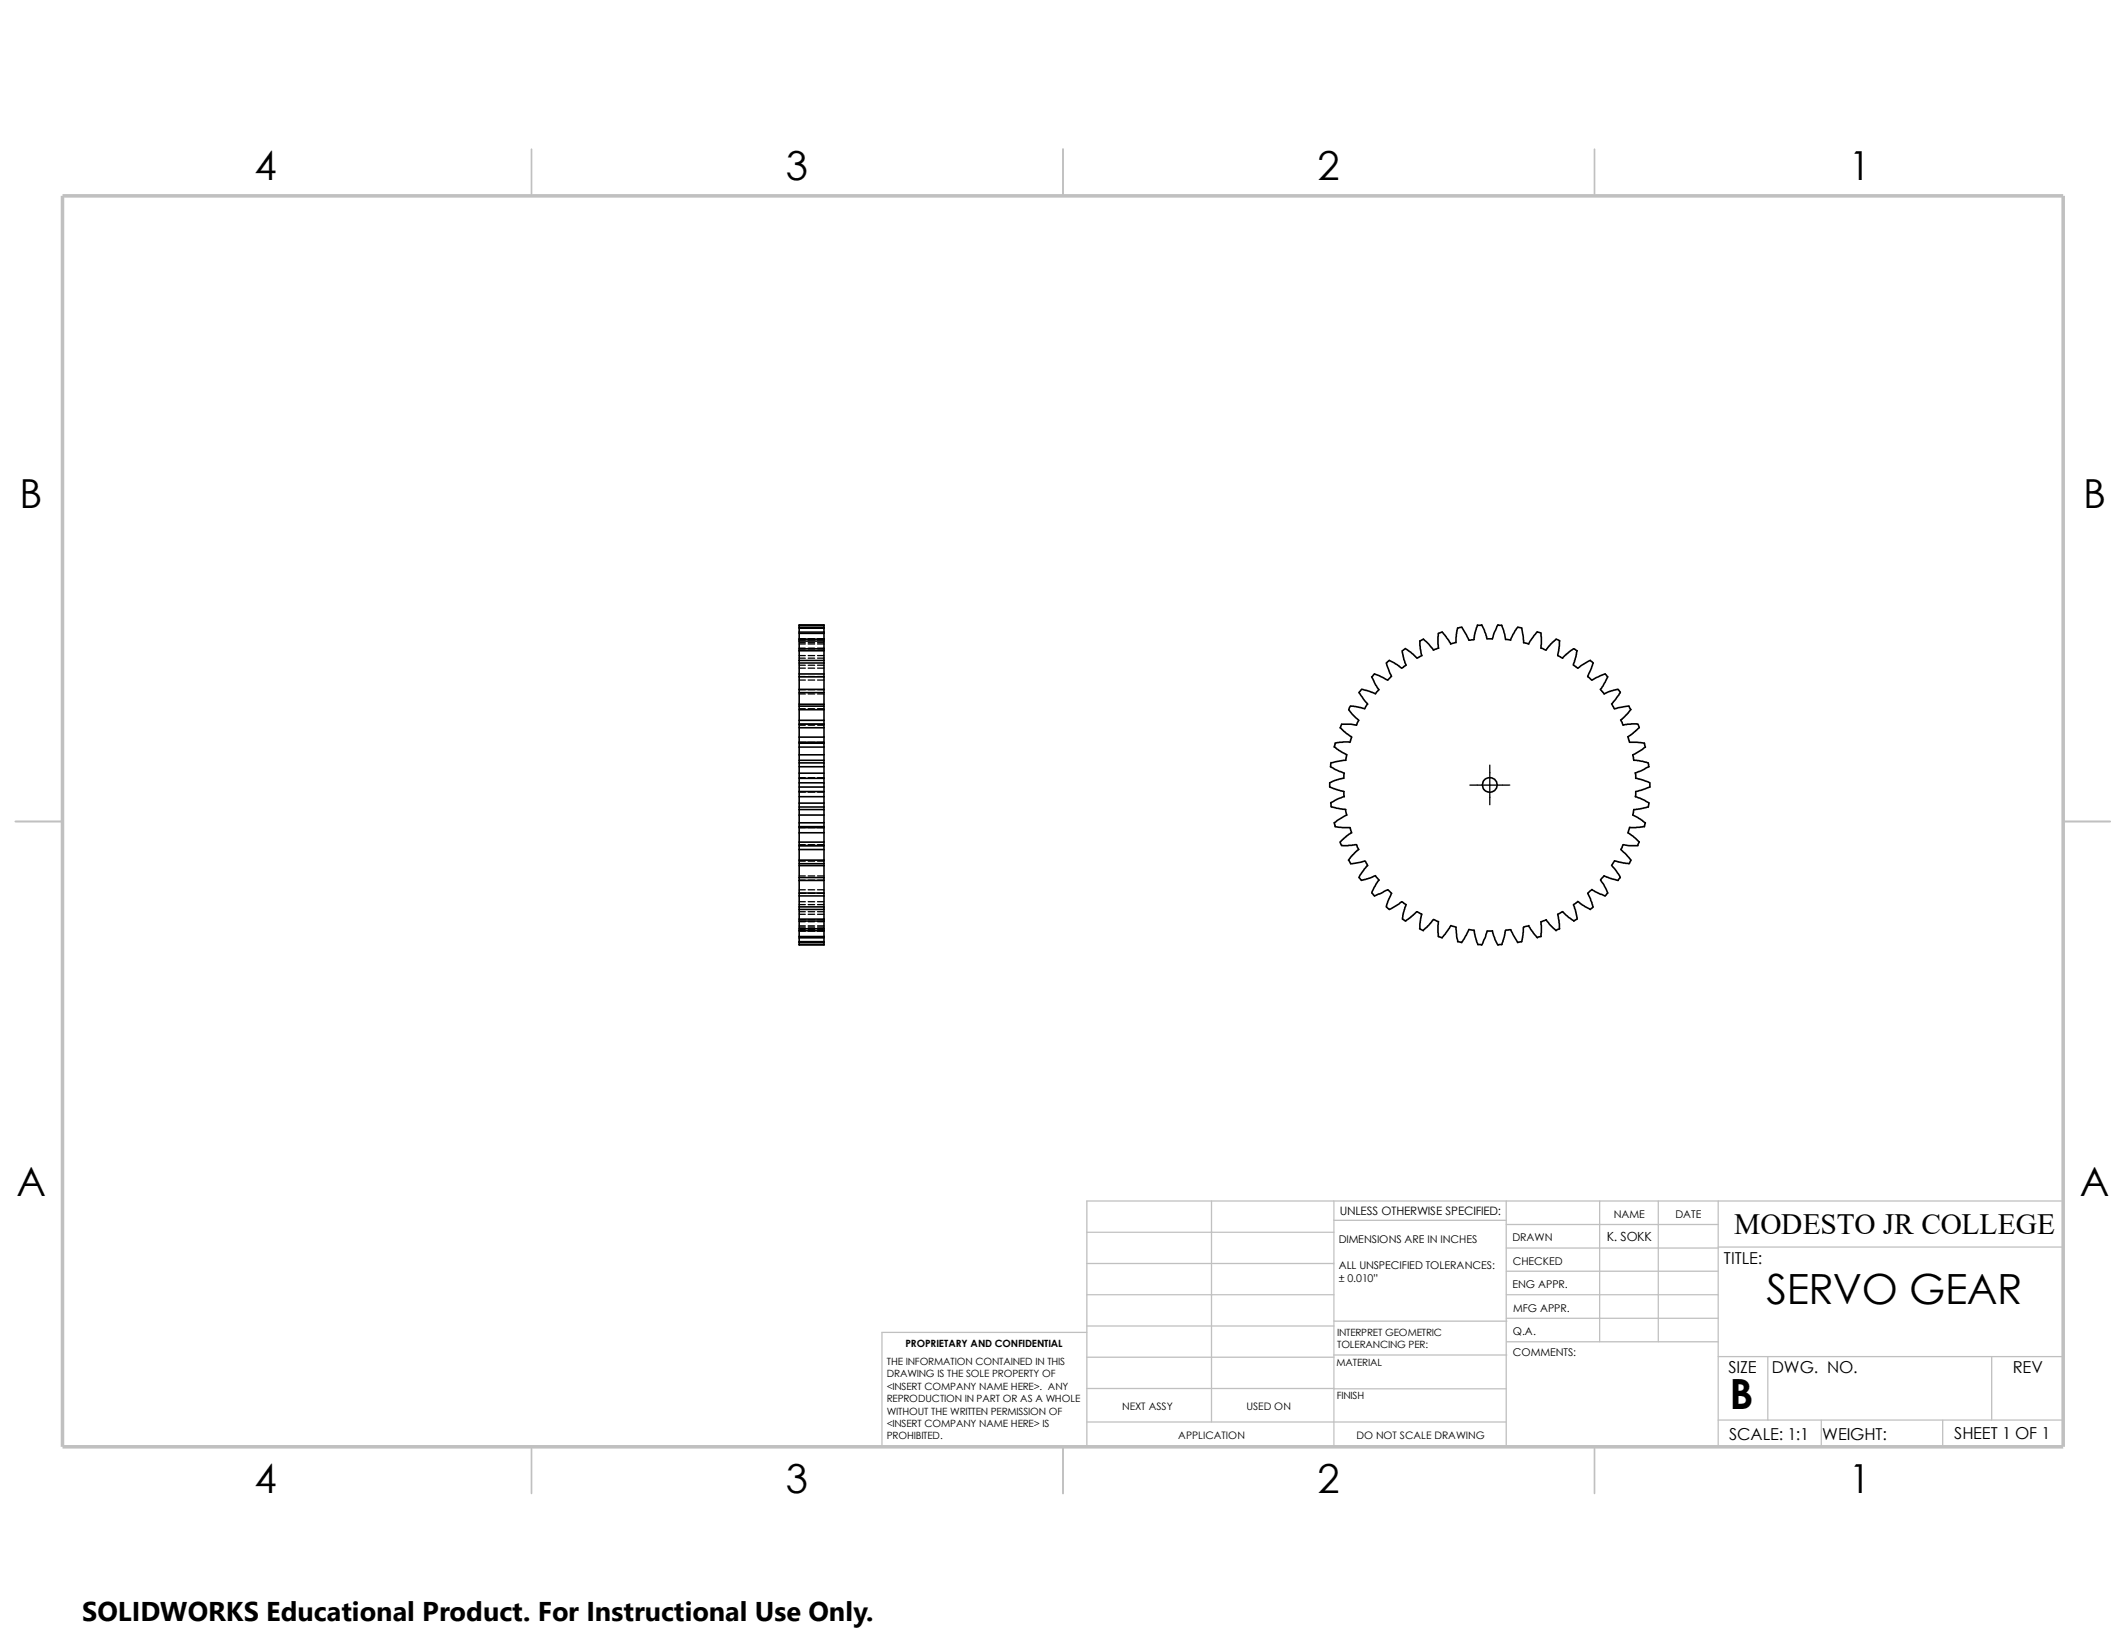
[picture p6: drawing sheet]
<svg xmlns="http://www.w3.org/2000/svg" width="279mm" height="216mm" viewBox="0 0 279 216" stroke-linecap="round" stroke-linejoin="round" font-family="sans-serif">
<g fill="none" stroke="#c0c0c0" stroke-width=".17">
<path d="M159.2 157.8v29.1M175.3 157.8v32.3M198 157.8v32.3M210.2 157.8v18.5M217.9 157.8v18.5M225.8 157.8v32.3M271.1 157.8h-128.3v32.3M142.8 178.4h32.5M142.8 174.2h32.5M142.8 170.1h32.5M142.8 166h32.5M142.8 161.9h32.5"/>
<path d="M142.8 175.1h-26.9v15M175.3 178.1h22.7M175.3 160.4h22.7M175.3 173.6h22.7M198 160.9h27.8M198 170.1h27.8M198 173.2h27.8M198 164h27.8M198 167h27.8M198 176.3h27.8M225.8 163.9h45.3M225.8 178.3h45.3"/>
<path d="M232.3 178.3v8.3M261.7 178.3v8.3M142.8 186.9h55.2M142.8 182.5h32.5M175.3 182.5h22.7M225.8 186.6h45.3M239.4 186.6v3.5M255.3 186.6v3.5"/>
</g>
<path d="M69.8 19.6v6.1M139.7 19.6v6.1M209.5 19.6v6.1M2 107.9h6.2M271.1 107.9h6.2M69.8 190.1v6.2M139.7 190.1v6.2M209.5 190.1v6.2" fill="none" stroke="#c0c0c0" stroke-width=".21"/>
<path d="M8.2 25.7h262.9v164.4h-262.9z" fill="none" stroke="#c0c0c0" stroke-width=".47"/>
<g fill="none" stroke="#000" stroke-width=".21">
<path d="M105 95.2h.1M105 92.5v.3M105 85.5v1.3M105 84.2v1.1M105 83.2v.8M105 82.5v.6M105 82.2v.2M105 97.5h3.3M105 95.2h3.3M105 99.9h3.3M105 99.2h3.3M105 98.2h3.3"/>
<path d="M105 97.7h3.3M105 95.6h3.3M105 96.9h3.3M105 92.8h3.3M105 93.3h3.3M105 94.7h3.3M105 90.6h3.3M105 91h3.3M105 92.5h3.3M105 88.9h3.3M105 88.6h3.3M105 86.8h3.3"/>
<path d="M105 87.1h3.3M105 85.5h3.3M105 85.3h3.3M105 84.2h3.3M105 84h3.3M105 83.2h3.3M105 83.1h3.3M105 82.5h3.3M105 82.4h3.3M105 82.2h3.3M105 99.9v.3M105 98.2v1"/>
<path d="M105 97.7v.5M105 97.5v.2M105 95.2v.4M105 95.6v1.3M105 99.2v.7M105 92.8v.5M105 93.3v1.4M105 96.9v.6M105 94.7v.5M105 90.6v.4M105 91v1.5M105 88.9v1.7"/>
<path d="M105 88.6v.3M105 86.8v.3M105 87.1v1.5M105 85.3v.2M105 84v.2M105 83.1v.1M105 82.4v.1M108.3 99.9v.3M108.3 98.2v1M108.3 97.7v.5M108.3 97.5v.2M108.3 95.2v.4"/>
<path d="M108.3 95.6v1.3M108.3 99.2v.7M108.3 92.8v.5M108.3 93.3v1.4M108.3 96.9v.6M108.3 94.7v.5M108.3 90.6v.4M108.3 91v1.5M108.3 88.9v1.7M108.3 88.6v.3M108.3 86.8v.3M108.3 87.1v1.5"/>
<path d="M108.3 85.3v.2M108.3 84v.2M108.3 83.1v.1M108.3 82.4v.1M108.3 95.2h.1M108.3 92.5v.3M108.3 85.5v1.3M108.3 84.2v1.1M108.3 83.2v.8M108.3 82.5v.6M108.3 82.2v.2M175.3 98.1l.6 .5 1.1 .6v.2l-.1 .5-1.9 .3"/>
<path d="M176.1 95.6l1.5 1.3-.2 .6M177.4 97.5h-.9l-.6 .1a.35 .35 0 0 0-.5 .3l-.1 .3M179.3 93.1l-1.3-.3a.43 .43 0 0 0-.6 .1 .43 .43 0 0 0 0 .5l1.2 1.3-.3 .6-.8-.1h-1.2l-.2 .4M179.7 92.5l-.3 .6M180.3 88.9l.5 1.1 .4 .6M180.8 91.1l-1.3-.4a.51 .51 0 0 0-.7 0l-.2 .3 1.1 1.5M181.2 90.6l-.4 .6M182.8 88.9l-.4 .5-1.8-.8-.3 .3M184.2 87.8l-1.2-.8a.42 .42 0 0 0-.6 0l-.2 .1v.2l.7 1.6M184.3 85.5l.2 1.2 .3 .7-.6 .4M184.7 85.2l-.4 .3M184.7 85.3l.7 .4 .8 .7"/>
<path d="M186.6 84.2v.7l.2 1a.34 .34 0 0 1-.3 .5l-.3 .1M189 83.2v1.5l.1 .5-.7 .2-.6-.7-.7-.7-.5 .2M189.1 83.2l.4-.1 .9 1 .2 .5M191.3 84.4l-.6 .2M191.6 82.5l-.3 1.2v.8M194.2 82.1l-.4 1.2-.1 .7-.2 .1a.5 .5 0 0 1-.7-.4l-.7-1.3-.5 .1M194.2 82.2h.2a.33 .33 0 0 1 .5 .3l.5 1.4M195.5 83.9h.6l.6-1.6 .2-.2 .1 .1a.43 .43 0 0 1 .5 .4l.4 1.4 .6 .1M200 82.5l.2 2 .7 .1M200 82.5h-.1a.55 .55 0 0 0-.8 .3l-.6 1.3M202 83l-.9 1.2-.2 .4M202.1 83.1l.4 .1"/>
<path d="M202.5 83.2v2l.7 .2M205 84.2l-.5-.2-.7 .6-.6 .8M205 84.2l-.2 1.6a.45 .45 0 0 0 .4 .6l.2 .1 1-.9a.47 .47 0 0 1 .6-.3 .34 .34 0 0 1 .2 .6l-.4 1.5M206.8 87.4l.5 .4 1.3-.8a.45 .45 0 0 1 .7 0l.1 .1-.1 .3-.6 1.3a.37 .37 0 0 0 .3 .5l.2 .2 1.5-.8h.2l.2 .1a.35 .35 0 0 1 0 .6l-.4 .9-.4 .4M210.4 90.6l.3 .4a.34 .34 0 0 0 .5 0l1-.3a.45 .45 0 0 1 .7 .3l-1.1 1.5M211.8 92.5l.4 .6 1.9-.3 .2 .4M213 94.7l.1 .2a.35 .35 0 0 0 .2 .3 .35 .35 0 0 0 .4 0l.7-.1 .8 .1M214 96.9l.2 .6 1.9 .2 .1 .5-1.6 1 .1 .7 1.2 .1 .7 .2M214.3 93.3l-1.3 1.3M215.3 95.2l.1 .4M215.4 95.6l-.8 .8-.7 .4M105 111.1h.1"/>
<path d="M105 113.5v.2M105 119.5v1.3M105 108.8h3.3M105 111.1h3.3M105 102.9h3.3M105 103.4h3.3M105 102.3h3.3M105 104h3.3M105 101.6h3.3M105 100.8h3.3M105 100.2h3.3M105 106h3.3"/>
<path d="M105 105.5h3.3M105 104.7h3.3M105 106.4h3.3M105 108.1h3.3M105 108.6h3.3M105 107.1h3.3M105 110.7h3.3M105 109.4h3.3M105 113h3.3M105 113.5h3.3M105 111.6h3.3M105 115.7h3.3"/>
<path d="M105 115.3h3.3M105 113.7h3.3M105 117.3h3.3M105 117.7h3.3M105 119.2h3.3M105 119.5h3.3M105 102.9v.5M105 102.3v.6M105 103.4v.6M105 100.8v.8M105 100.2v.6M105 105.5v.5"/>
<path d="M105 104.7v.8M105 106v.4M105 108.1v.5M105 107.1v1M105 108.6v.2M105 110.7v.4M105 109.4v1.3M105 101.6v.7M105 104v.7M105 106.4v.7M105 113v.5M105 111.6v1.4"/>
<path d="M105 108.8v.6M105 111.1v.5M105 115.3v.4M105 113.7v1.6M105 117.3v.4M105 115.7v1.6M105 119.2v.3M105 117.7v1.5M108.3 102.9v.5M108.3 102.3v.6M108.3 103.4v.6M108.3 100.8v.8"/>
<path d="M108.3 100.2v.6M108.3 105.5v.5M108.3 104.7v.8M108.3 106v.4M108.3 108.1v.5M108.3 107.1v1M108.3 108.6v.2M108.3 110.7v.4M108.3 109.4v1.3M108.3 101.6v.7M108.3 104v.7M108.3 106.4v.7"/>
<path d="M108.3 113v.5M108.3 111.6v1.4M108.3 108.8v.6M108.3 111.1v.5M108.3 115.3v.4M108.3 113.7v1.6M108.3 117.3v.4M108.3 115.7v1.6M108.3 119.2v.3M108.3 117.7v1.5M108.3 111.1h.1M108.3 113.5v.2"/>
<path d="M108.3 119.5v1.3M174.8 103.4l.5 .2 1 .3a.38 .38 0 0 1 .3 .6l.1 .2-.8 .2-.7 .4a.41 .41 0 0 0-.2 .7M174.8 100.8l1.9 .8-.1 .7M174.9 100.2v.6M175 106l.7 .2 1.2 .2M176.1 110.7l.2 .4M176.3 111.1h.9l1.1-.1 .1 .2 .2 .4-1 .9-.4 .5M176.6 102.2l-1.4 .5a.44 .44 0 0 0-.4 .5v.2M176.8 106.4l.2 .7-1.3 .7-.4 .3 .1 .2 .1 .3 1.9 .2 .1 .4a.3 .3 0 0 1 .1 .3 .3 .3 0 0 1-.4 .1l-1.1 1.1M177.2 113l.3 .5 1.4-.2a.51 .51 0 0 1 .8 .4M179.7 113.7l-.8 1.2a.43 .43 0 0 0-.1 .6l.1 .2M180.8 115.1l.4 .6-.7 1.1a.49 .49 0 0 0 0 .8l.1 .1 1.3-.6a.47 .47 0 0 1 .7 0l.1 .1a.47 .47 0 0 1-.1 .7l-.3 .8a.46 .46 0 0 0 .1 .6l.2 .2 .2-.1 1.4-.9 .3 .2a.27 .27 0 0 1 .3 .2 .27 .27 0 0 1-.1 .3l-.3 1.1a.46 .46 0 0 0 .1 .6l.2 .1"/>
<path d="M180.8 115.1l-1.3 .5-.6 .1M205.3 119.8l1.5 1.2 .5-.2M205.4 119.8l-.3 .1a.38 .38 0 0 0-.3 .6l.1 1.5M207.3 118.4l1.4 .9a.34 .34 0 0 0 .6 0l.1-.1M207.3 118.5l-.2 .2a.27 .27 0 0 0-.3 .2 .27 .27 0 0 0 .1 .3l.4 1.5M209.2 116.9l-.5 .5 .3 .8 .3 1M210.8 115.1l-.4 .6 .7 1.2a.51 .51 0 0 1-.1 .8l-.6-.2-1.2-.6M211.8 113.7l1.1 1.4v.2l-.3 .4-1.8-.6M212.2 113.2l-.4 .5M214.2 108.8l-.2 .6 .6 .5 .8 .7M214.9 101.6l.1 .3a.35 .35 0 0 0 0 .3 .35 .35 0 0 0 .3 .2l1.5 .5M215.3 111.1h-1.3l-.7-.1-.1 .3-.2 .3 1 1 .3 .4v.2a.35 .35 0 0 1-.5 .3l-1.6-.4"/>
<path d="M215.4 110.7l-.2 .4M216.2 108.1v.2a.27 .27 0 0 1-.1 .3 .27 .27 0 0 1-.3 .1h-1.6M216.6 100.2l.1 .3a.34 .34 0 0 1-.4 .4l-.7 .4-.7 .3M216.7 105.5l-.1 .5-1.9 .4v.3a.35 .35 0 0 0-.1 .4 .35 .35 0 0 0 .3 .2l1.3 .8M216.8 102.9v.1a.45 .45 0 0 1-.4 .6l-1.4 .4-.1 .7 .6 .2 1.2 .6M105 121v1M105 122.3v.8M105 123.2v.5M105 123.9v.2M105 121h3.3M105 120.8h3.3M105 122.3h3.3"/>
<path d="M105 122h3.3M105 123.1h3.3M105 123.2h3.3M105 123.7h3.3M105 123.9h3.3M105 124.1h3.3M105 120.8v.2M105 122v.3M105 123.1v.1M105 123.7v.2M108.3 120.8v.2M108.3 122v.3"/>
<path d="M108.3 123.1v.1M108.3 123.7v.2M108.3 121v1M108.3 122.3v.8M108.3 123.2v.5M108.3 123.9v.2M186.6 122l.5 .3M186.8 120.1l-.2 1.2v.7M186.9 120.1l-.3-.1a.4 .4 0 0 0-.7 .1l-1.2 .9M188.4 120.8l.7 .3M188.4 120.9l-.7 .7-.7 .7M189 121.1v1.5l.1 .5"/>
<path d="M190.7 121.7l-1.2 1.5-.5-.1M190.7 121.6l.6 .2 .1 1.2 .2 .7M191.6 123.7l.5 .2M193 122.2l-.6 1.2-.3 .4M193 122.1l.7 .2M193.7 122.2l.4 1.6a.34 .34 0 0 0 .5 .3l.1 .1 .2-.2 .6-1.7h.6M196.1 122.3l.2 .5a2.95 2.95 0 0 0 .6 1.4l.2-.1a.3 .3 0 0 0 .3 0 .3 .3 0 0 0 .1-.3l.3-1.1a.36 .36 0 0 1 0-.4 .36 .36 0 0 1 .4-.1h.3l1 1.7M200.9 121.7h-.2a.55 .55 0 0 0-.5 .8l-.2 1.2-.6 .1M200.9 121.6l.3 .5 .9 1.1M204.5 122.3l-.9-.8-.4-.6-.4 .1a.38 .38 0 0 0-.2 .7l-.1 1.4-.5 .1M205 122l-.5 .3"/>
<circle cx="195.8" cy="103.1" r=".96"/>
</g>
<g fill="none" stroke="#000" stroke-width=".17">
<path d="M105 97.5h.8M105 95.3h.8M105 93.1h.8M105 90.6h.8M105 91.2h.8M105 88.9h.8M105 89.4h.8M105 87.4h.8M105 87.8h.8M105 86.1h.8M105 86.5h.8M105 85.2h.8"/>
<path d="M105 85.4h.8M105 84.5h.8M105 84.6h.8M105 84h.8M105 84.1h.8M105 83.9h.8M106.2 97.5h.9M106.2 95.3h.9M106.2 93.1h.9M106.2 90.6h.9M106.2 91.2h.9M106.2 88.9h.9"/>
<path d="M106.2 89.4h.9M106.2 87.4h.9M106.2 87.8h.9M106.2 86.1h.9M106.2 86.5h.9M106.2 85.2h.9M106.2 85.4h.9M106.2 84.5h.9M106.2 84.6h.9M106.2 84h.9M106.2 84.1h.9M106.2 83.9h.9"/>
<path d="M107.4 97.5h.9M107.4 95.3h.9M107.4 93.1h.9M107.4 90.6h.9M107.4 91.2h.9M107.4 88.9h.9M107.4 89.4h.9M107.4 87.4h.9M107.4 87.8h.9M107.4 86.1h.9M107.4 86.5h.9M107.4 85.2h.9"/>
<path d="M107.4 85.4h.9M107.4 84.5h.9M107.4 84.6h.9M107.4 84h.9M107.4 84.1h.9M107.4 83.9h.9M105 108.8h.8M105 111h.8M105 113.2h.8M105 115.7h.8M105 115.1h.8M105 117.4h.8"/>
<path d="M105 116.9h.8M105 118.9h.8M105 118.5h.8M105 119.8h.8M105 104.1h.8M105 102.2h.8M106.2 108.8h.9M106.2 111h.9M106.2 113.2h.9M106.2 115.7h.9M106.2 115.1h.9M106.2 117.4h.9"/>
<path d="M106.2 116.9h.9M106.2 118.9h.9M106.2 118.5h.9M106.2 119.8h.9M106.2 104.1h.9M106.2 102.2h.9M107.4 108.8h.9M107.4 111h.9M107.4 113.2h.9M107.4 115.7h.9M107.4 115.1h.9M107.4 117.4h.9"/>
<path d="M107.4 116.9h.9M107.4 118.9h.9M107.4 118.5h.9M107.4 119.8h.9M107.4 104.1h.9M107.4 102.2h.9M193.2 103.2h5.2M195.8 100.5v5.2M105 120.1h.8M105 121.1h.8M105 120.9h.8M105 121.8h.8"/>
<path d="M105 121.7h.8M105 122.3h.8M105 122.2h.8M106.2 120.1h.9M106.2 121.1h.9M106.2 120.9h.9M106.2 121.8h.9M106.2 121.7h.9M106.2 122.3h.9M106.2 122.2h.9M107.4 120.1h.9M107.4 121.1h.9"/>
<path d="M107.4 120.9h.9M107.4 121.8h.9M107.4 121.7h.9M107.4 122.3h.9M107.4 122.2h.9"/>
</g>
<path d="M10.8 209.2h104.1v6.7h-104.1z" fill="#fff"/>
<g font-size="5.5">
<text x="232.2" y="171.4">SERVO GEAR</text>
<text x="227.3" y="185.2">B</text>
</g>
<g font-size="5.3">
<text x="33.4" y="23.7">4</text>
<text x="103.3" y="23.7">3</text>
<text x="173.1" y="23.7">2</text>
<text x="243" y="23.7">1</text>
<text x="2.6" y="66.8">B</text>
<text x="273.8" y="66.8">B</text>
<text x="2.2" y="157.2">A</text>
<text x="273.3" y="157.2">A</text>
<text x="33.4" y="196.2">4</text>
<text x="103.3" y="196.2">3</text>
<text x="173.1" y="196.2">2</text>
<text x="243" y="196.2">1</text>
</g>
<text font-size="3.9" x="227.9" y="162.2">MODESTO JR COLLEGE</text>
<text font-size="3.6" x="10.8" y="213">SOLIDWORKS Educational Product. For Instructional Use Only.</text>
<g font-size="2.2">
<text x="226.6" y="166.1">TITLE:</text>
<text x="227.2" y="180.4">SIZE</text>
<text x="232.8" y="180.4">DWG. NO.</text>
<text x="264.5" y="180.5">REV</text>
<text x="227.2" y="189.2">SCALE: 1:1</text>
<text x="239.5" y="189.2">WEIGHT:</text>
<text x="256.8" y="189.1">SHEET 1 OF 1</text>
</g>
<text font-size="1.7" x="211.2" y="163">K. SOKK</text>
<text font-size="1.5" x="176.1" y="159.7">UNLESS OTHERWISE SPECIFIED:</text>
<g font-size="1.4">
<text x="212.1" y="160">NAME</text>
<text x="220.2" y="160.1">DATE</text>
<text x="175.9" y="166.8">ALL UNSPECIFIED TOLERANCES:</text>
<text x="175.9" y="163.4">DIMENSIONS ARE IN INCHES</text>
<text x="198.8" y="163.1">DRAWN</text>
<text x="198.8" y="166.3">CHECKED</text>
<text x="175.9" y="168.5">± 0.010”</text>
<text x="198.8" y="169.3">ENG APPR.</text>
<text x="198.8" y="172.4">MFG APPR.</text>
<text x="198.8" y="178.1">COMMENTS:</text>
<text x="198.8" y="175.4">Q.A.</text>
<text x="147.5" y="185.3">NEXT ASSY</text>
<text x="163.8" y="185.3">USED ON</text>
<text x="154.9" y="189.1">APPLICATION</text>
<text x="178.3" y="189.1">DO NOT SCALE DRAWING</text>
</g>
<g font-size="1.3">
<text x="116.5" y="179.3">THE INFORMATION CONTAINED IN THIS</text>
<text x="119" y="177">PROPRIETARY AND CONFIDENTIAL</text>
<text x="175.6" y="179.5">MATERIAL</text>
<text x="175.7" y="175.5">INTERPRET GEOMETRIC</text>
<text x="175.7" y="177.1">TOLERANCING PER:</text>
<text x="116.5" y="181">DRAWING IS THE SOLE PROPERTY OF</text>
<text x="116.5" y="182.6">&lt;INSERT COMPANY NAME HERE&gt;. ANY</text>
<text x="116.5" y="184.2">REPRODUCTION IN PART OR AS A WHOLE</text>
<text x="116.5" y="185.9">WITHOUT THE WRITTEN PERMISSION OF</text>
<text x="175.7" y="183.9">FINISH</text>
<text x="116.5" y="187.5">&lt;INSERT COMPANY NAME HERE&gt; IS</text>
<text x="116.5" y="189.1">PROHIBITED.</text>
</g>
</svg>
